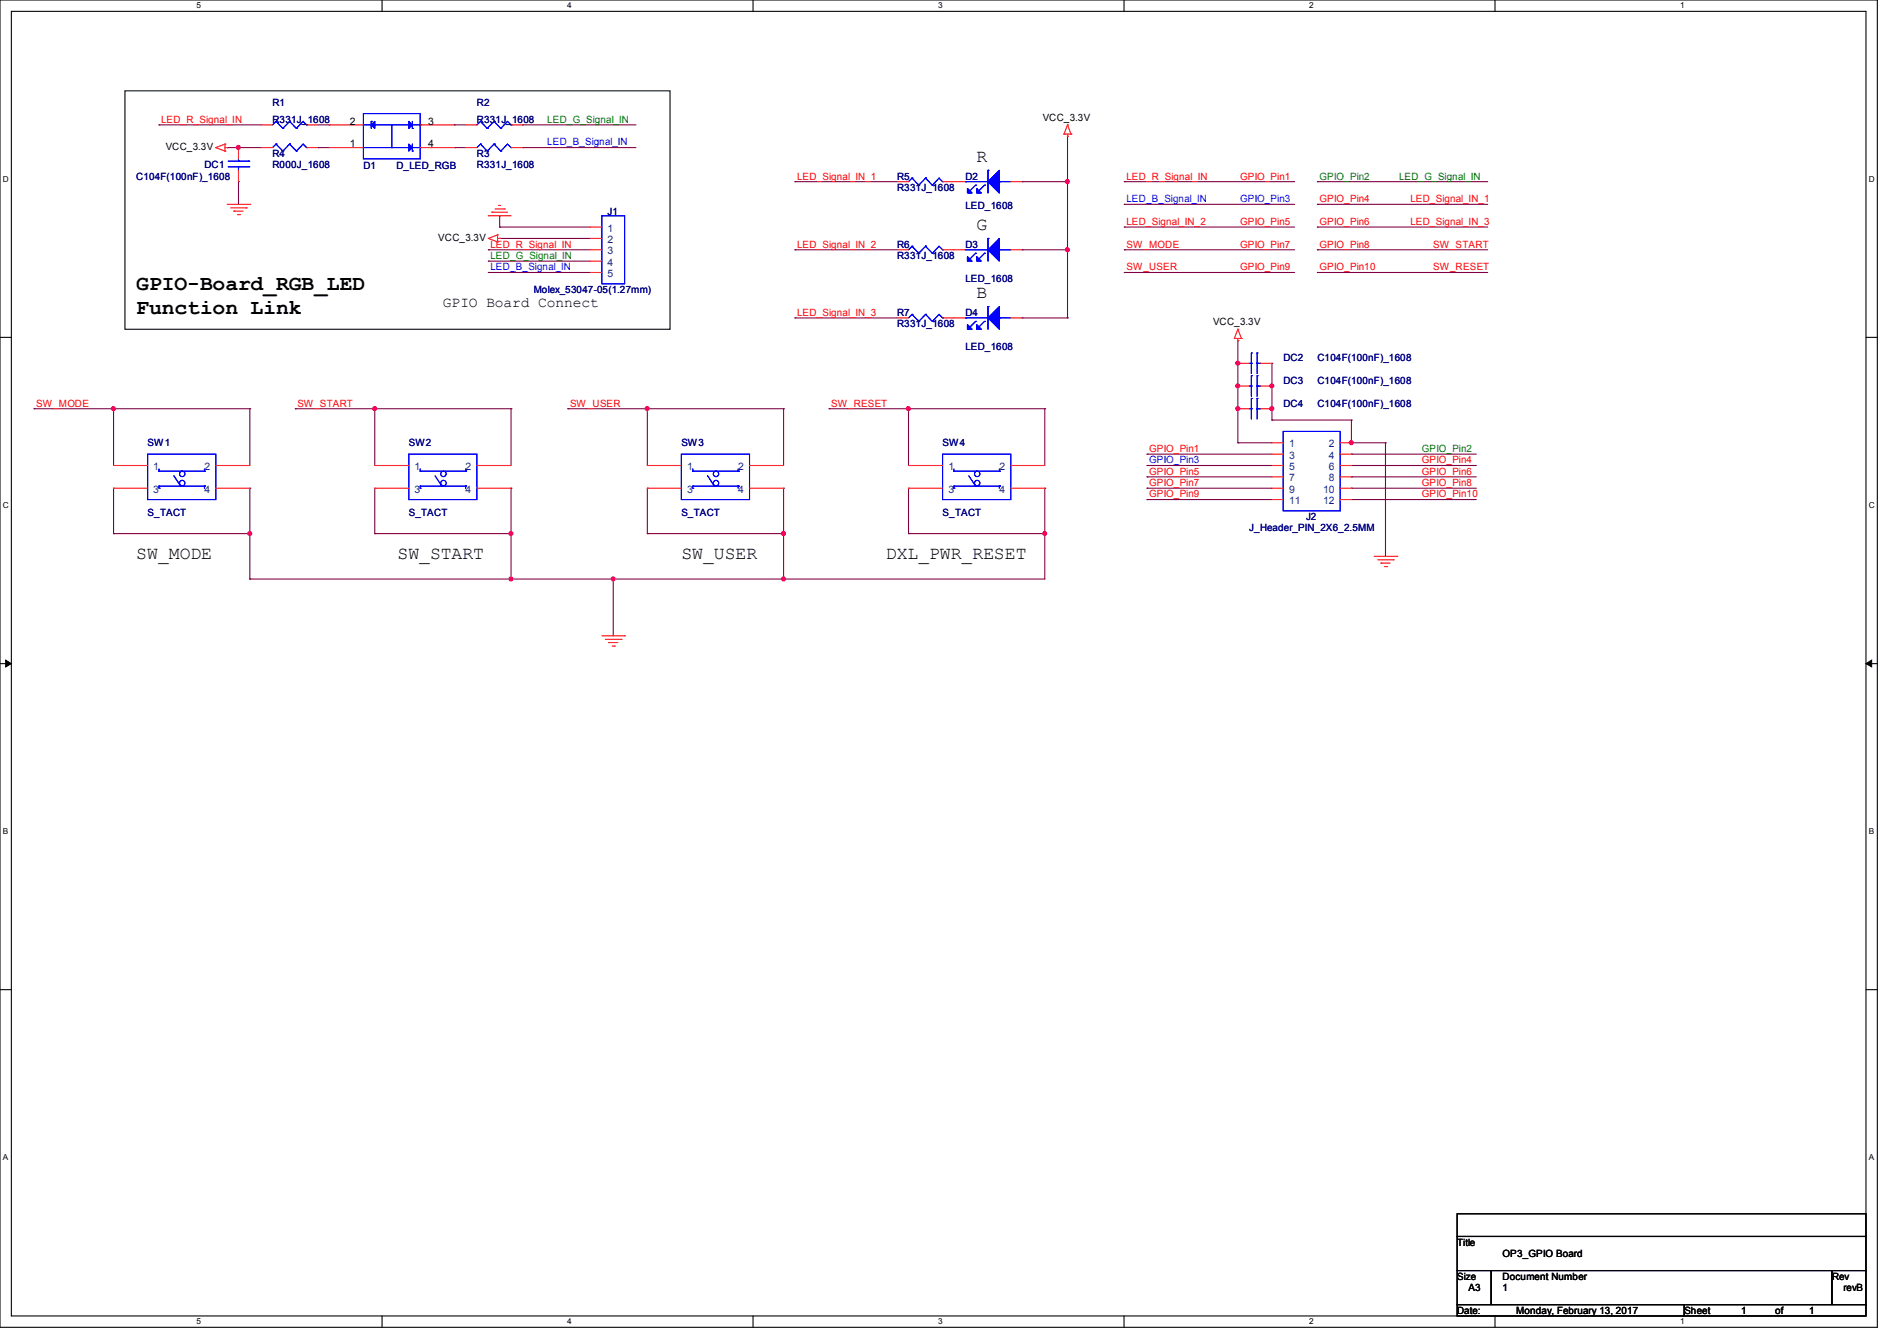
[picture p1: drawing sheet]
<svg xmlns="http://www.w3.org/2000/svg" width="297mm" height="210mm" viewBox="0 0 297 210" stroke-linecap="round" stroke-linejoin="round" font-family="sans-serif">
<path d="M0 0h293.9v207.9h-293.9zM1.8 1.8h290.3v204.3h-290.3z" fill="none" stroke="#000" stroke-width=".17"/>
<g fill="#fff">
<path d="M30.8 .2h.7v1.4h-.7z"/>
<path d="M30.8 206.2h.7v1.4h-.7z"/>
</g>
<path d="M59.8 0v1.8M59.8 206.1v1.8" fill="none" stroke="#000" stroke-width=".17"/>
<g fill="#fff">
<path d="M88.8 .2h.7v1.4h-.7z"/>
<path d="M88.8 206.2h.7v1.4h-.7z"/>
</g>
<path d="M117.9 0v1.8M117.9 206.1v1.8" fill="none" stroke="#000" stroke-width=".17"/>
<g fill="#fff">
<path d="M146.9 .2h.7v1.4h-.7z"/>
<path d="M146.9 206.2h.7v1.4h-.7z"/>
</g>
<path d="M176 0v1.8M176 206.1v1.8" fill="none" stroke="#000" stroke-width=".17"/>
<g fill="#fff">
<path d="M205 .2h.7v1.4h-.7z"/>
<path d="M205 206.2h.7v1.4h-.7z"/>
</g>
<path d="M234.1 0v1.8M234.1 206.1v1.8" fill="none" stroke="#000" stroke-width=".17"/>
<g fill="#fff">
<path d="M263.1 .2h.6v1.4h-.6z"/>
<path d="M263.1 206.2h.6v1.4h-.6z"/>
<path d="M.5 27.3h.9v1.4h-.9z"/>
<path d="M292.6 27.3h.9v1.4h-.9z"/>
<path d="M.5 78.4h.9v1.4h-.9z"/>
<path d="M292.6 78.4h.9v1.4h-.9z"/>
</g>
<path d="M0 52.8h1.8M292.1 52.8h1.8" fill="none" stroke="#000" stroke-width=".17"/>
<g fill="#fff">
<path d="M.5 129.5h.8v1.4h-.8z"/>
<path d="M292.6 129.5h.8v1.4h-.8z"/>
</g>
<path d="M0 103.9h1.8M292.1 103.9h1.8" fill="none" stroke="#000" stroke-width=".17"/>
<path d="M.9 103.4l.9 .5-.9 .5zM292.1 103.9l.9-.5v1z" fill="#000" stroke="#000" stroke-width=".16"/>
<g fill="#fff">
<path d="M.5 180.5h.8v1.4h-.8z"/>
<path d="M292.6 180.5h.8v1.4h-.8z"/>
</g>
<path d="M19.6 14.2h85.3v37.4h-85.3zM0 155h1.8M292.1 155h1.8M228.1 190.1h64v3.5h-64zM228.1 193.6h64v5.4h-64zM228.1 199h5.4v5.3h-5.4zM233.5 199h53.3v5.3h-53.3zM286.8 199h5.3v5.3h-5.3zM228.1 204.3h35.6v1.8h-35.6zM263.7 204.3h28.4v1.8h-28.4z" fill="none" stroke="#000" stroke-width=".17"/>
<g fill="none" stroke="#800040" stroke-width=".17">
<path d="M24.9 19.6h.1M24.9 19.6h16M49.8 19.6h1.8M51.6 19.6h.1M71.1 19.6h.1M71.1 19.6h1.8M81.8 19.6h.1M81.8 19.6h17.8M35.6 23.1h.1M35.6 23.1h5.3M37.3 23.1h.1M37.3 28.4h.1"/>
<path d="M37.3 28.4v3.6M49.8 23.1h.1M49.8 23.1h1.8M71.1 23.1h.1M71.1 23.1h1.8M76.5 39.1h.1M76.5 39.1h16M78.2 33.8h.1M78.2 35.6h.1M78.2 37.3h.1M78.2 33.8v1.8M78.2 35.6h14.3"/>
<path d="M78.2 37.3h14.3M81.8 23.1h.1M81.8 23.1h17.8M124.5 28.4h.1M124.5 39.1h.1M124.5 39.1h16M124.5 28.4h16M160 28.4h.1M160 39.1h.1M160 39.1h7.1M160 28.4h7.1M167.1 28.4h.1"/>
<path d="M167.1 21.3h.1M167.1 21.3v28.5M176 28.4h.1M176 32h.1M176 35.6h.1M176 39.1h.1M176 39.1h26.7M176 35.6h26.7M176 28.4h26.7M176 32h26.7M206.2 28.4h.1M206.2 32h.1"/>
<path d="M206.2 35.6h.1M206.2 39.1h.1M206.2 39.1h26.7M206.2 35.6h26.7M206.2 28.4h26.7M206.2 32h26.7M76.5 40.9h.1M76.5 42.7h.1M76.5 40.9h16M76.5 42.7h16M124.5 49.8h.1M124.5 49.8h16"/>
<path d="M160 49.8h.1M160 49.8h7.1M167.1 49.8h.1M176 42.7h.1M176 42.7h26.7M193.8 56.9h.1M193.8 53.3h.1M193.8 53.3v16M199.1 56.9h.1M199.1 56.9v8.9M206.2 42.7h.1M206.2 42.7h26.7"/>
<path d="M5.3 64h.1M5.3 64h33.8M17.8 76.5h.1M17.8 64h.1M17.8 64v8.9M17.8 76.5v7.1M39.1 76.5h.1M39.1 64h.1M39.1 64v8.9M39.1 76.5v14.2M46.2 64h.1M46.2 64h33.8"/>
<path d="M58.7 64h.1M58.7 76.5h.1M58.7 64v8.9M58.7 76.5v7.1M80 76.5h.1M80 64h.1M80 64v8.9M80 76.5v14.2M88.9 64h.1M88.9 64h33.8M101.3 64h.1M101.3 76.5h.1"/>
<path d="M101.3 64v8.9M101.3 76.5v7.1M122.7 76.5h.1M122.7 64h.1M122.7 64v8.9M122.7 76.5v14.2M129.8 64h.1M129.8 64h33.8M142.2 64h.1M142.2 76.5h.1M142.2 64v8.9M142.2 76.5v7.1"/>
<path d="M163.6 76.5h.1M163.6 64h.1M163.6 64v8.9M163.6 76.5v14.2h-124.5M179.6 71.1h.1M179.6 72.9h.1M179.6 74.7h.1M179.6 76.5h.1M179.6 78.2h.1M179.6 71.1h19.5M179.6 72.9h19.5M179.6 74.7h19.5"/>
<path d="M179.6 76.5h19.5M179.6 78.2h19.5M193.8 64h.1M193.8 69.3h.1M193.8 60.5h.1M193.8 69.3h5.3M199.1 64h.1M199.1 65.8h.1M199.1 60.5h.1M199.1 65.8h12.5M211.6 71.1h.1M211.6 72.9h.1"/>
<path d="M211.6 74.7h.1M211.6 76.5h.1M211.6 78.2h.1M211.6 69.3h.1M211.6 65.8h.1M211.6 69.3h5.3M211.6 71.1h19.5M211.6 72.9h19.5M211.6 74.7h19.5M211.6 76.5h19.5M211.6 78.2h19.5M211.6 65.8v3.5"/>
<path d="M216.9 69.3h.1M216.9 69.3v17.8M17.8 83.6h.1M17.8 83.6h21.3M39.1 83.6h.1M39.1 90.7h.1M58.7 83.6h.1M58.7 83.6h21.3M80 83.6h.1M80 90.7h.1M96 90.7h.1M96 90.7v8.9"/>
<path d="M101.3 83.6h.1M101.3 83.6h21.4M122.7 83.6h.1M122.7 90.7h.1M142.2 83.6h.1M142.2 83.6h21.4M163.6 83.6h.1"/>
</g>
<g fill="#f0f" stroke="#f0f" stroke-width=".17">
<circle cx="37.3" cy="23.1" r=".32"/>
<circle cx="39.1" cy="83.5" r=".32"/>
<circle cx="193.8" cy="64" r=".32"/>
<circle cx="17.8" cy="64" r=".32"/>
<circle cx="58.7" cy="64" r=".32"/>
<circle cx="80" cy="83.5" r=".32"/>
<circle cx="101.3" cy="64" r=".32"/>
<circle cx="122.7" cy="83.5" r=".32"/>
<circle cx="142.2" cy="64" r=".32"/>
<circle cx="163.6" cy="83.5" r=".32"/>
<circle cx="96" cy="90.7" r=".32"/>
<circle cx="122.7" cy="90.7" r=".32"/>
<circle cx="167.1" cy="28.4" r=".32"/>
<circle cx="167.1" cy="39.1" r=".32"/>
<circle cx="80" cy="90.7" r=".32"/>
<circle cx="193.8" cy="60.4" r=".32"/>
<circle cx="193.8" cy="56.9" r=".32"/>
<circle cx="199.1" cy="64" r=".32"/>
<circle cx="211.6" cy="69.3" r=".32"/>
<circle cx="199.1" cy="60.4" r=".32"/>
</g>
<g fill="none" stroke="#f00" stroke-width=".17">
<path d="M40.9 19.6h1.8M48 19.6h1.8M51.6 19.6h5.3M65.8 19.6h5.3M72.9 19.6h1.8M80 19.6h1.8M167.1 19.6h.1M167.1 19.6l-.5 1.4M167.1 19.6l.6 1.4M33.8 23.1h.1M33.8 23.1l1.4 .6M35.2 23.7h.1"/>
<path d="M35.2 22.6h.1M35.2 22.6v1.1M35.2 23.1h.4M35.2 22.6l-1.4 .5M35.6 23.1h.1M35.6 32h3.5M36.1 32.6h2.5M36.6 33.1h.1M36.6 33.1h1.5M37.2 33.6h.3M37.3 23.1v1.8M37.3 26.7v1.7"/>
<path d="M37.5 33.6h.1M38.6 32.6h.1M39.1 32h.1M40.9 23.1h1.8M48 23.1h1.8M51.6 23.1h5.3M65.8 23.1h5.3M72.9 23.1h1.8M76.5 33.8h.1M76.5 37.3h.1M76.5 33.8h3.5M76.5 37.3l1.4 .6"/>
<path d="M77 33.2h.1M77 33.2h2.5M77.5 32.7h1.5M77.9 37.9h.1M77.9 36.8h.1M77.9 36.8v1.1M77.9 37.3h.3M77.9 36.8l-1.4 .5M78.1 32.2h.1M78.1 32.2h.3M78.2 37.3h.1M79 32.7h.1"/>
<path d="M80 23.1h1.8M92.5 37.3h1.7M92.5 39.1h1.7M92.5 35.6h1.7M140.5 39.1h1.7M140.5 28.4h1.7M147.6 39.1h3.5M147.6 28.4h3.5M158.2 39.1h1.8M158.2 28.4h1.8M166.6 21h.1M166.6 21h1.1"/>
<path d="M167.1 21.3h.1M167.1 21v.3M167.7 21h.1M92.5 40.9h1.7M92.5 42.7h1.7M140.5 49.8h1.7M147.6 49.8h3.5M158.2 49.8h1.8M193.3 53h.1M193.3 53h1.1M193.8 53.3h.1M193.8 51.6h.1"/>
<path d="M193.8 53v.3M193.8 51.6l-.5 1.4M193.8 51.6l.6 1.4M193.8 56.9h1.8M194.4 53h.1M197.4 56.9h1.7M17.8 72.9h5.3M17.8 76.5h5.3M33.8 72.9h5.3M33.8 76.5h5.3M58.7 72.9h5.3M58.7 76.5h5.3"/>
<path d="M74.7 72.9h5.3M74.7 76.5h5.3M101.3 72.9h5.4M101.3 76.5h5.4M117.3 72.9h5.4M117.3 76.5h5.4M142.2 72.9h5.4M142.2 76.5h5.4M158.2 72.9h5.4M158.2 76.5h5.4M193.8 60.5h1.8M193.8 64h1.8"/>
<path d="M197.4 60.5h1.7M197.4 64h1.7M199.1 69.3h1.8M199.1 71.1h1.8M199.1 72.9h1.8M199.1 74.7h1.8M199.1 76.5h1.8M199.1 78.2h1.8M209.8 69.3h1.8M209.8 71.1h1.8M209.8 72.9h1.8M209.8 74.7h1.8"/>
<path d="M209.8 76.5h1.8M209.8 78.2h1.8M94.2 99.6h3.6M97.8 99.6h.1M215.1 87.1h3.6M215.7 87.7h2.4M216.2 88.2h.1M216.2 88.2h1.4M216.7 88.7h.4M217.1 88.7h.1M218.1 87.7h.1M218.7 87.1h.1"/>
<path d="M94.8 100.1h2.4M95.3 100.6h.1M95.3 100.6h1.4M95.8 101.2h.4M96.2 101.2h.1M97.2 100.1h.1"/>
</g>
<g fill="#00f" stroke="#00f" stroke-width=".17">
<path d="M156.5 48v3.6l-1.8-1.8z"/>
<path d="M152.9 50.8l.7 .8h-.7z"/>
<path d="M151.5 50.8l.7 .8h-.7z"/>
<path d="M154.7 39.1l1.8-1.8v3.6z"/>
<path d="M152.9 40.2l.7 .7h-.7z"/>
<path d="M151.5 40.2l.7 .7h-.7z"/>
<path d="M154.7 28.4l1.8-1.7v3.5z"/>
<path d="M152.9 29.5l.7 .7h-.7z"/>
<path d="M151.5 29.5l.7 .7h-.7z"/>
<path d="M58.1 19.6l.6-.6v1.1z"/>
<path d="M64 19l.6 .6-.6 .5z"/>
<path d="M64 22.6l.6 .5-.6 .6z"/>
</g>
<g fill="none" stroke="#00f" stroke-width=".17">
<path d="M43.2 19h.1M43.2 19l-.5 .6M43.2 19l1.1 1.1M45.3 19h.1M45.3 19l-1 1.1M45.3 19l1.1 1.1M48 19.6h.1M48 19.6l-.5-.6-1.1 1.1M56.9 17.8h8.9v7.1h-8.9zM56.9 19.6h8.9M58.1 19h.1M58.1 19v1.1"/>
<path d="M61.3 19.6v3.5M64.6 19v1.1M65.8 19.6h.1M75.2 19h.1M75.2 19l-.5 .6M75.2 19l1.1 1.1M77.3 19h.1M77.3 19l-1 1.1M77.3 19l1.1 1.1M80 19.6h.1M80 19.6l-.5-.6-1.1 1.1M35.7 26.1h3.2"/>
<path d="M35.7 25.2h3.2M37.3 25.2h.1M37.3 26.1h.1M37.3 24.9v.3M37.3 26.1v.6M38.9 26.1h.1M38.9 25.2h.1M43.2 22.6h.1M43.2 22.6l-.5 .5M43.2 22.6l1.1 1.1M44.3 23.7h.1M44.3 20.1h.1"/>
<path d="M45.3 22.6h.1M45.3 22.6l-1 1.1M45.3 22.6l1.1 1.1M46.4 23.7h.1M46.4 20.1h.1M48 23.1h.1M48 23.1l-.5-.5-1.1 1.1M56.9 23.1h8.9M61.3 23.1h.1M64.6 23.7h.1M64.6 20.1h.1M64.6 22.6v1.1"/>
<path d="M65.8 23.1h.1M75.2 22.6h.1M75.2 22.6l-.5 .5M75.2 22.6l1.1 1.1M76.3 20.1h.1M76.3 23.7h.1M77.3 22.6h.1M77.3 22.6l-1 1.1M77.3 22.6l1.1 1.1M78.4 20.1h.1M78.4 23.7h.1M80 23.1h.1"/>
<path d="M80 23.1l-.5-.5-1.1 1.1M94.2 33.8h3.6v10.6h-3.6zM142.8 27.9h.1M142.8 38.6h.1M142.8 27.9l-.6 .5M142.8 27.9l1 1.1M142.8 38.6l-.6 .5M142.8 38.6l1 1.1M143.8 29h.1M143.8 39.7h.1M144.9 27.9h.1M144.9 38.6h.1"/>
<path d="M144.9 27.9l-1.1 1.1M144.9 27.9l1.1 1.1M144.9 38.6l-1.1 1.1M144.9 38.6l1.1 1.1M146 29h.1M146 39.7h.1M147.6 28.4h.1M147.6 39.1h.1M147.6 28.4l-.6-.5-1 1.1M147.6 39.1l-.6-.5-1 1.1M151.1 39.1h.1M151.1 28.4h.1"/>
<path d="M151.1 39.1h3.6M151.1 28.4h3.6M152.7 39.7h.1M152.7 29h.1M152.7 39.7l-.9 .9M152.7 29l-.9 .9M154.1 39.7h.1M154.1 29h.1M154.1 39.7l-.9 .9M154.1 29l-.9 .9M154.7 37.3h.1M154.7 26.7h.1"/>
<path d="M154.7 26.7v3.5M154.7 37.3v3.6M156.5 39.1h.1M156.5 28.4h.1M156.5 39.1h1.7M156.5 28.4h1.7M142.8 49.2h.1M142.8 49.2l-.6 .6M142.8 49.2l1 1.1M143.8 50.3h.1M144.9 49.2h.1M144.9 49.2l-1.1 1.1"/>
<path d="M144.9 49.2l1.1 1.1M146 50.3h.1M147.6 49.8h.1M147.6 49.8l-.6-.6-1 1.1M151.1 49.8h.1M151.1 49.8h3.6M152.7 50.3h.1M152.7 50.3l-.9 .9M154.1 50.3h.1M154.1 50.3l-.9 .9M154.7 48h.1M154.7 48v3.6"/>
<path d="M156.5 49.8h.1M156.5 49.8h1.7M195.6 56.9h.3M195.9 58.8h.1M195.9 56.9h.1M195.9 55.3h.1M195.9 55.3v3.2M195.9 58.8v3.3M196.8 58.8h.1M196.8 55.3h.1M196.8 56.9h.1M196.8 55.3v3.2"/>
<path d="M196.8 58.8v3.3M196.8 56.9h.6M23.1 71.1h10.7v7.1h-10.7zM24.9 73.8h.1M24.9 76.5h.1M24.9 73.4v.4M24.9 73.8h7.1M27.2 74.5l1.1 1.6M28.3 76.1h.1M32 73.8h.1M32 76.1h.1M32 76.1h-7.1v.4"/>
<path d="M32 73.4v.4M32 76.1v.4M64 71.1h10.7v7.1h-10.7zM65.8 73.8h.1M65.8 76.5h.1M65.8 73.8h7.1M65.8 73.4v.4M68.1 74.5l1.1 1.6M69.2 76.1h.1M72.9 73.8h.1M72.9 76.1h.1M72.9 76.1h-7.1v.4"/>
<path d="M72.9 73.4v.4M72.9 76.1v.4M106.7 71.1h10.6v7.1h-10.6zM108.5 73.8h.1M108.5 76.5h.1M108.5 73.8h7.1M108.5 73.4v.4M110.8 74.5l1 1.6M111.8 76.1h.1M115.6 73.8h.1M115.6 76.1h.1M115.6 76.1h-7.1v.4"/>
<path d="M115.6 73.4v.4M115.6 76.1v.4M147.6 71.1h10.6v7.1h-10.6zM149.4 73.8h.1M149.4 76.5h.1M149.4 73.8h7.1M149.4 73.4v.4M151.7 74.5l1 1.6M152.7 76.1h.1M156.5 73.8h.1M156.5 76.1h.1M156.5 76.1h-7.1v.4"/>
<path d="M156.5 73.4v.4M156.5 76.1v.4M195.6 60.5h.3M195.6 64h.3M195.9 60.5h.1M195.9 64h.1M195.9 62.4h.1M195.9 62.4v3.2M196.8 60.5h.1M196.8 62.4h.1M196.8 64h.1M196.8 60.5h.6"/>
<path d="M196.8 62.4v3.2M196.8 64h.6M200.9 67.6h8.9v12.4h-8.9z"/>
<circle cx="28.5" cy="74.2" r=".42"/>
<circle cx="28.5" cy="75.6" r=".42"/>
<circle cx="69.4" cy="74.2" r=".42"/>
<circle cx="69.4" cy="75.6" r=".42"/>
<circle cx="112.1" cy="74.2" r=".42"/>
<circle cx="112.1" cy="75.6" r=".42"/>
<circle cx="153" cy="74.2" r=".42"/>
<circle cx="153" cy="75.6" r=".42"/>
</g>
<g font-size="3.3">
<text x="21.3" y="45.4">GPIO-Board_RGB_LED</text>
<text x="21.3" y="49.2">Function Link</text>
</g>
<g font-size="2.8">
<text x="152.9" y="25.4">R</text>
<text x="152.9" y="36">G</text>
<text x="152.9" y="46.7">B</text>
<text x="21.3" y="87.6">SW_MODE</text>
<text x="62.2" y="87.6">SW_START</text>
<text x="106.7" y="87.6">SW_USER</text>
<text x="138.7" y="87.6">DXL_PWR_RESET</text>
</g>
<text font-size="2.3" x="69.3" y="48.1">GPIO Board Connect</text>
<g font-size="1.6" fill="#000080">
<text x="42.7" y="16.6">R1</text>
<text x="74.7" y="16.6">R2</text>
<text x="42.7" y="19.2">R331J_1608</text>
<text x="74.7" y="19.2">R331J_1608</text>
<text x="21.3" y="28.1">C104F(100nF)_1608</text>
<text x="32" y="26.3">DC1</text>
<text x="42.7" y="24.6">R4</text>
<text x="42.7" y="26.3">R000J_1608</text>
<text x="56.9" y="26.5">D1</text>
<text x="62.1" y="26.5">D_LED_RGB</text>
<text x="74.7" y="24.6">R3</text>
<text x="74.7" y="26.3">R331J_1608</text>
<text x="140.5" y="28.1">R5</text>
<text x="140.5" y="29.9">R331J_1608</text>
<text x="151.1" y="28.1">D2</text>
<text x="95.1" y="33.6">J1</text>
<text x="151.1" y="32.7">LED_1608</text>
<text x="140.5" y="38.8">R6</text>
<text x="140.5" y="40.6">R331J_1608</text>
<text x="151.1" y="38.8">D3</text>
<text x="83.6" y="45.9">Molex_53047-05(1.27mm)</text>
<text x="151.1" y="44.1">LED_1608</text>
<text x="140.5" y="49.4">R7</text>
<text x="140.5" y="51.2">R331J_1608</text>
<text x="151.1" y="49.4">D4</text>
<text x="151.1" y="54.8">LED_1608</text>
<text x="200.9" y="56.6">DC2</text>
<text x="206.3" y="56.6">C104F(100nF)_1608</text>
<text x="200.9" y="60.1">DC3</text>
<text x="200.9" y="63.7">DC4</text>
<text x="206.3" y="60.1">C104F(100nF)_1608</text>
<text x="206.3" y="63.7">C104F(100nF)_1608</text>
<text x="23.1" y="69.9">SW1</text>
<text x="64" y="69.9">SW2</text>
<text x="106.7" y="69.9">SW3</text>
<text x="147.6" y="69.9">SW4</text>
<text x="23.1" y="80.7">S_TACT</text>
<text x="64" y="80.7">S_TACT</text>
<text x="106.7" y="80.7">S_TACT</text>
<text x="147.6" y="80.7">S_TACT</text>
<text x="195.6" y="83.2">J_Header_PIN_2X6_2.5MM</text>
<text x="204.5" y="81.4">J2</text>
</g>
<g font-size="1.6" fill="#f00">
<text x="25.2" y="19.2">LED_R_Signal_IN</text>
<text x="124.8" y="28.1">LED_Signal_IN_1</text>
<text x="176.4" y="28.1">LED_R_Signal_IN</text>
<text x="194.2" y="28.1">GPIO_Pin1</text>
<text x="176.4" y="35.2">LED_Signal_IN_2</text>
<text x="194.2" y="35.2">GPIO_Pin5</text>
<text x="206.6" y="31.7">GPIO_Pin4</text>
<text x="206.6" y="35.2">GPIO_Pin6</text>
<text x="220.8" y="31.7">LED_Signal_IN_1</text>
<text x="220.8" y="35.2">LED_Signal_IN_3</text>
<text x="76.8" y="38.8">LED_R_Signal_IN</text>
<text x="124.8" y="38.8">LED_Signal_IN_2</text>
<text x="176.4" y="38.8">SW_MODE</text>
<text x="194.2" y="38.8">GPIO_Pin7</text>
<text x="206.6" y="38.8">GPIO_Pin8</text>
<text x="224.4" y="38.8">SW_START</text>
<text x="176.4" y="42.3">SW_USER</text>
<text x="194.2" y="42.3">GPIO_Pin9</text>
<text x="206.6" y="42.3">GPIO_Pin10</text>
<text x="224.4" y="42.3">SW_RESET</text>
<text x="124.8" y="49.4">LED_Signal_IN_3</text>
<text x="5.7" y="63.7">SW_MODE</text>
<text x="46.6" y="63.7">SW_START</text>
<text x="89.2" y="63.7">SW_USER</text>
<text x="130.1" y="63.7">SW_RESET</text>
<text x="179.9" y="70.8">GPIO_Pin1</text>
<text x="179.9" y="74.3">GPIO_Pin5</text>
<text x="179.9" y="76.1">GPIO_Pin7</text>
<text x="179.9" y="77.9">GPIO_Pin9</text>
<text x="222.6" y="72.6">GPIO_Pin4</text>
<text x="222.6" y="74.3">GPIO_Pin6</text>
<text x="222.6" y="76.1">GPIO_Pin8</text>
<text x="222.6" y="77.9">GPIO_Pin10</text>
</g>
<g font-size="1.6">
<text x="26" y="23.5">VCC_3.3V</text>
<text x="54.8" y="23.1">1</text>
<text x="54.8" y="19.5">2</text>
<text x="67" y="19.5">3</text>
<text x="67" y="23.1">4</text>
<text x="163.2" y="18.9">VCC_3.3V</text>
<text x="68.6" y="37.7">VCC_3.3V</text>
<text x="189.9" y="50.9">VCC_3.3V</text>
<text x="228.1" y="195.1">Title</text>
<text x="235.3" y="196.9">OP3_GPIO Board</text>
<text x="228.1" y="200.4">Size</text>
<text x="229.9" y="202.2">A3</text>
<text x="235.3" y="200.4">Document Number</text>
<text x="235.3" y="202.2">1</text>
<text x="286.8" y="200.4">Rev</text>
<text x="288.6" y="202.2">revB</text>
<text x="228.1" y="205.7">Date:</text>
<text x="237.4" y="205.7">Monday, February 13, 2017</text>
<text x="263.7" y="205.7">Sheet</text>
<text x="272.6" y="205.7">1</text>
<text x="277.9" y="205.7">of</text>
<text x="283.3" y="205.7">1</text>
</g>
<g font-size="1.6" fill="#008000">
<text x="85.7" y="19.2">LED_G_Signal_IN</text>
<text x="206.6" y="28.1">GPIO_Pin2</text>
<text x="219" y="28.1">LED_G_Signal_IN</text>
<text x="76.8" y="40.6">LED_G_Signal_IN</text>
<text x="222.6" y="70.8">GPIO_Pin2</text>
</g>
<g font-size="1.6" fill="#00f">
<text x="85.7" y="22.8">LED_B_Signal_IN</text>
<text x="176.4" y="31.7">LED_B_Signal_IN</text>
<text x="194.2" y="31.7">GPIO_Pin3</text>
<text x="76.8" y="42.3">LED_B_Signal_IN</text>
<text x="179.9" y="72.6">GPIO_Pin3</text>
</g>
<g font-size="1.6" fill="#004080">
<text x="95.1" y="36.3">1</text>
<text x="95.1" y="38.1">2</text>
<text x="95.1" y="39.8">3</text>
<text x="95.1" y="41.6">4</text>
<text x="95.1" y="43.4">5</text>
<text x="201.8" y="70.1">1</text>
<text x="201.8" y="71.8">3</text>
<text x="208" y="70.1">2</text>
<text x="208" y="71.8">4</text>
<text x="24" y="73.6">1</text>
<text x="24" y="77.2">3</text>
<text x="32" y="73.6">2</text>
<text x="32" y="77.2">4</text>
<text x="64.9" y="73.6">1</text>
<text x="64.9" y="77.2">3</text>
<text x="72.9" y="73.6">2</text>
<text x="72.9" y="77.2">4</text>
<text x="107.6" y="73.6">1</text>
<text x="107.6" y="77.2">3</text>
<text x="115.6" y="73.6">2</text>
<text x="115.6" y="77.2">4</text>
<text x="148.5" y="73.6">1</text>
<text x="148.5" y="77.2">3</text>
<text x="156.5" y="73.6">2</text>
<text x="156.5" y="77.2">4</text>
<text x="201.8" y="73.6">5</text>
<text x="201.8" y="75.4">7</text>
<text x="201.8" y="77.2">9</text>
<text x="207.2" y="77.2">10</text>
<text x="208" y="73.6">6</text>
<text x="208" y="75.4">8</text>
<text x="201.8" y="79">11</text>
<text x="207.2" y="79">12</text>
</g>
<g font-size="1.3">
<text x="30.8" y="1.3">5</text>
<text x="88.8" y="1.3">4</text>
<text x="146.9" y="1.3">3</text>
<text x="205" y="1.3">2</text>
<text x="263.1" y="1.3">1</text>
<text x=".5" y="28.4">D</text>
<text x="292.6" y="28.4">D</text>
<text x=".5" y="79.5">C</text>
<text x="292.6" y="79.5">C</text>
<text x=".5" y="130.6">B</text>
<text x="292.6" y="130.6">B</text>
<text x=".5" y="181.7">A</text>
<text x="292.6" y="181.7">A</text>
<text x="30.8" y="207.4">5</text>
<text x="88.8" y="207.4">4</text>
<text x="146.9" y="207.4">3</text>
<text x="205" y="207.4">2</text>
<text x="263.1" y="207.4">1</text>
</g>
</svg>
